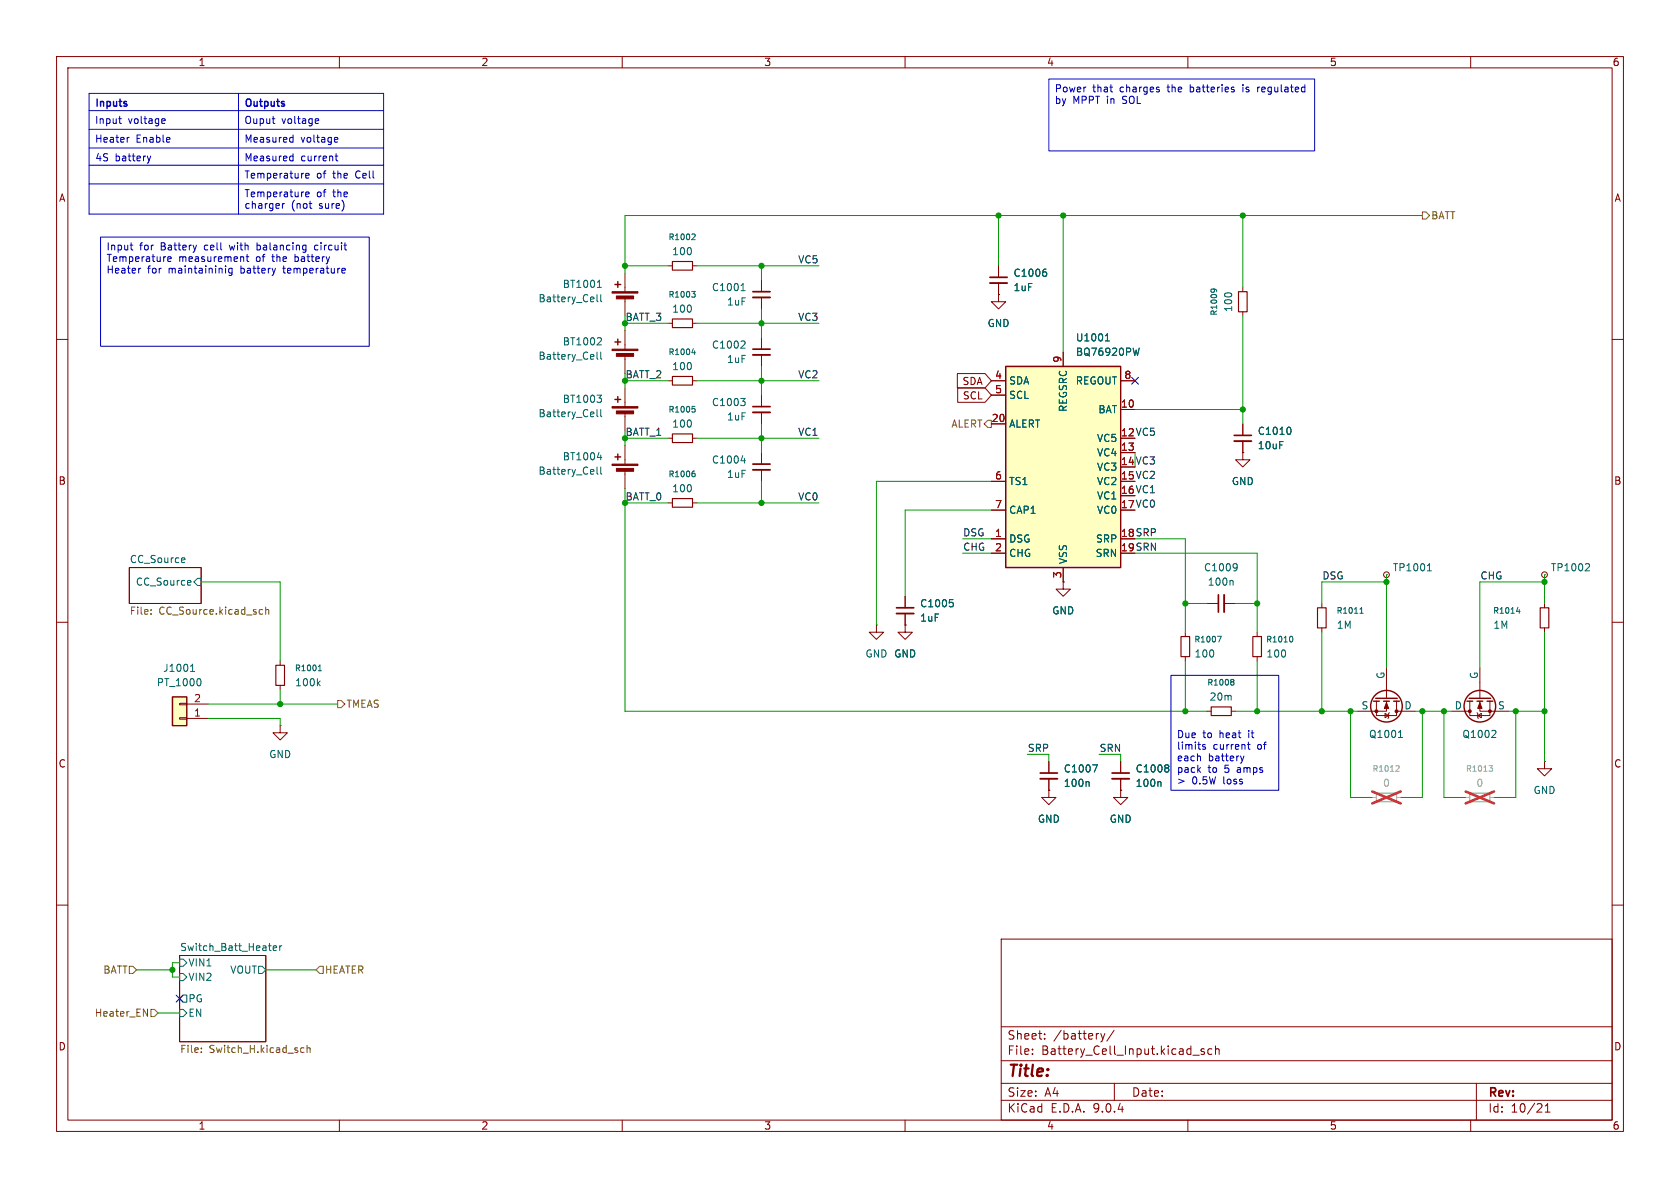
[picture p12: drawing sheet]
<svg xmlns="http://www.w3.org/2000/svg" width="297mm" height="210mm" viewBox="0 0 297 210" stroke-linecap="round" stroke-linejoin="round" font-family="sans-serif">
<g fill="none" stroke="#840000" stroke-width=".18">
<path d="M10 10h277v190h-277zM12 12h273v186h-273zM60 10v2M110 10v2M160 10v2M210 10v2M260 10v2M10 60h2M285 60h2M10 110h2M22.9 100.3h12.7v6.4h-12.7zM285 110h2"/>
<path d="M10 160h2M31.7 168.9h15.3v15.3h-15.3zM177 166h108v32h-108zM285 160h2M60 198v2M110 198v2M160 198v2M177 194.5h108M177 191.5h108M177 187.5h108M177 181.5h108M182.5 186.3v.1"/>
<path d="M182.5 185.5v.1M184.7 183.6v.1M184.7 182.8v.1M194.6 182.7l.4 1M195 183.7l-.2 .4-.2 .1M195.3 182.7l-.3 1M197 182.1l-1.3 2M197 191.5v3M210 198v2M210.9 186.5h1.1M212.9 185.5l-.4-.1-.2 .2 .1 .2 .5 .2v.3h-.6M214.2 185.5l-.4-.1-.3 .3v.4l.2 .2h.5"/>
<path d="M214.9 185.5l.2-.1 .4 .1v.9M214.9 184.9v1.5M260 198v2M261 191.5v6.5M273.2 196.6h.8M273.2 195.5l.4-.4v1.5"/>
</g>
<g fill="none" stroke="#006464" stroke-width=".18">
<path d="M32.5 98.6l.2 .3-.6 .1M32.6 99.4l-.1 .1M33.6 102.6l.2 .3-.6 .1M33.7 103.4h-.1M34.9 102.2h.7v1.3h-.7l-.6-.6zM31.7 178.4h.7l.6 .7-.6 .6h-.7zM31.7 169.5h.7l.6 .7-.6 .6h-.7zM31.7 172.1h.7l.6 .6-.6 .7h-.7zM32.4 175.9h.6v1.3h-.6l-.7-.7zM45.7 170.8h.7l.6 .7-.6 .6h-.7zM48.3 167.6l.6-.1-.1-.3h-.3l-.2 .2 .1 .6h.4M49.4 167.2v.8"/>
<path d="M49.8 167.2l-.4 .2"/>
</g>
<path d="M26.7 108.5v.1M26.7 107.8v.1M46.1 107.7l.3 .1M46.4 108.5l-.3 .1M47 107.9l.2-.2 .3 .1v.8M47 107.3v1.3M35.6 185.9v.2M35.6 185.3v.1M53.3 186h.4M53.3 185.3h.4M54.3 185.3l.2-.1 .3 .1v.8M54.3 184.8v1.3" fill="none" stroke="#725600" stroke-width=".18"/>
<path d="M177.8 64.8h20.3v35.5h-20.3z" fill="#ffffc2"/>
<g fill="none" stroke="#840000" stroke-width=".25">
<path d="M108.7 50.3h1M109.2 49.8v1M109.2 59.9v1.1M108.7 60.5h1M177.8 64.8h20.3v35.5h-20.3zM242.8 124h1M243.2 123.4h3.8M244.6 124h1M246.4 124h1"/>
<circle cx="245.1" cy="124.8" r="2.79"/>
</g>
<g fill="none" stroke="#840000" stroke-width=".18">
<path d="M110.5 48.3v3.3M110.5 52.6v3.3M110.5 58.4v3.3M219.7 50.8v.8M219.7 55.1v.8M110.5 62.7v3.3M175.3 74.9h2.5M175.3 67.3h2.5M175.3 69.9h2.5M188 62.2v2.6M198.1 67.3h2.6M198.1 72.4h2.6"/>
<path d="M175.3 85.1h2.5M175.3 90.2h2.5M175.3 95.3h2.5M175.3 97.8h2.5M198.1 80h2.6M49.5 116.8v.8M188 102.9v1.2h1.2l-1.2 1.3-1.3-1.3h1.3M188 102.9h.1M188 100.3v2.6M209.5 111.8v.7M209.5 116.1v.7M213.4 106.7h2"/>
<path d="M216.4 106.7h2M233.7 106.7v.7M233.7 111v.8M245.1 101.6h.1M245.1 118.1v5.3M49.5 121.2v.7M185.4 139.7v1.3h1.3l-1.3 1.2-1.3-1.2h1.3M185.4 139.7h.1M185.4 134.6v2.1M185.4 137.7v2M198.1 139.7v1.3h1.3l-1.3 1.2-1.3-1.2h1.3M198.1 139.7h.1"/>
<path d="M198.1 134.6v2.1M198.1 137.7v2M243.3 124v2.5h3.6v-2.5M244.9 126.1l.6 .4-.6 .4zM245.1 124v1.7h-5.1M245.6 126l-.1 .1v.8l-.1 .1M246.9 125.7h3.3M273 134.6v1.3h1.3l-1.3 1.3-1.2-1.3h1.2M273 134.6h.1"/>
<circle cx="245.1" cy="101.6" r=".51"/>
</g>
<g fill="none" stroke="#006464" stroke-width=".18">
<path d="M105.5 52.1v1.1l.2 .1M105.6 50.8h.7M105.8 49.7l.2-.2v1.3M106.1 59.7l.2 .2v.3l-.8 .8h.8M106.2 52.1v1.1l.2 .1M195.5 59.3l.3-.3v1.3M214.5 51.1l.2 .4M215.1 51.4l-.2-.3h-.6l-.2 .4M105.5 62.2v1.1l.2 .2M106.2 62.2v1.1l.2 .2M195.4 60.3h.7M201.4 61.5l-.3 1.3-.2-.9"/>
<path d="M218.5 99.6l.2 .2a1.03 1.03 0 0 1-.2 1M252.6 99.8l.1-.2v1.3M56.3 118.6h.6M56.4 117.8l.2-.2v1M215.2 112.5h.7l-.4 1M217.8 102.6l.2 .2v.6M218.7 100.2l-.2 .2M240.4 108.4h.6M240.5 107.6l.2-.2v1M252.3 100.9h.8M56.2 120.7l.4 .5M56.6 120.4l-.5 .5"/>
<path d="M192.4 138.2l.1 .2v.6M193.2 135.2h.8l-.5 1.3M205.1 138.2l.1 .2v.6M206.4 135.2l.2 .2-.2 .4 .2 .2v.2l-.2 .3M247.2 130.4h.8M247.5 129.3l.1-.2v1.3"/>
</g>
<g fill="#840000" stroke="#840000" stroke-width=".18">
<path d="M245.1 124.2l.4 1h-.8z"/>
<path d="M108.2 51.6h4.6v.2h-4.6z"/>
<path d="M109 52.3h3v.5h-3z"/>
<path d="M108.2 61.7h4.6v.3h-4.6z"/>
<path d="M109 62.5h3v.5h-3z"/>
<circle cx="246.9" cy="125.7" r=".25"/>
<circle cx="243.3" cy="125.7" r=".25"/>
</g>
<path d="M218.9 51.6h1.6v3.5h-1.6zM48.8 117.6h1.5v3.6h-1.5zM208.8 112.5h1.5v3.6h-1.5zM232.9 107.4h1.5v3.6h-1.5z" fill="none" stroke="#840000" stroke-width=".2"/>
<path d="M243.3 140.2h3.6v1.5h-3.6z" fill="none" stroke="#a1a1a1" stroke-width=".2"/>
<path d="M242.6 141h.7M246.9 141h.7" fill="none" stroke="#a1a1a1" stroke-width=".18"/>
<path d="M246.9 135.3l.4 .1 .1 .2-.7 .8h.7" fill="none" stroke="#989898" stroke-width=".18"/>
<path d="M242.6 139.9l5 2.1M247.6 139.9l-5 2.1" fill="none" stroke="#e12e31" stroke-width=".46"/>
<path d="M215.4 105.2v3M183.9 136.7h3M196.6 136.7h3" fill="none" stroke="#840000" stroke-width=".3"/>
<path d="M216.4 105.2v3M183.9 137.7h3M196.6 137.7h3" fill="none" stroke="#840000" stroke-width=".33"/>
<path d="M30.5 123.2h2.5v5.1h-2.5z" fill="#ffffc2"/>
<g fill="none" stroke="#840000" stroke-width=".25">
<path d="M108.7 70.6h1M109.2 70.1v1M108.7 80.8h1M109.2 80.3v1M30.5 123.2h2.5v5.1h-2.5zM259.3 124h1M259.7 123.4h3.8M261.1 124h1M262.9 124h1"/>
<circle cx="261.6" cy="124.8" r="2.79"/>
</g>
<g fill="none" stroke="#840000" stroke-width=".18">
<path d="M118.1 47h.8M118.1 57.2h.8M122.4 47h.8M122.4 57.2h.8M134.6 49.5v2.1M134.6 52.6v2M134.6 59.7v2M176.5 52.1v1.2h1.3l-1.3 1.3-1.2-1.3h1.2M176.5 52.1h.1M176.5 47v2M176.5 50v2.1M110.5 68.6v3.3"/>
<path d="M110.5 72.9v3.3M110.5 78.7v3.3M118.1 77.5h.8M118.1 67.3h.8M122.4 77.5h.8M122.4 67.3h.8M134.6 62.7v2.1M134.6 69.9v2M134.6 72.9v2M169.2 66h4.9l1.2 1.3-1.2 1.3h-4.9zM169.3 68.6h4.8l1.2 1.3-1.2 1.2h-4.8zM175.3 67.3h2.5"/>
<path d="M175.3 74.9h2.5M175.3 69.9h2.5M188 62.2v2.6M198.1 67.3h2.6M198.1 72.4h2.6M219.7 74.9v2.1M219.7 78v2M110.5 83.1v3.3M118.1 88.9h.8M122.4 88.9h.8M134.6 80v2M134.6 83.1v2"/>
<path d="M175.3 85.1h2.5M175.3 90.2h2.5M175.3 95.3h2.5M175.3 97.8h2.5M198.1 80h2.6M219.7 80v1.3h1.3l-1.3 1.3-1.3-1.3h1.3M219.7 80h.1M154.9 110.5v1.3h1.3l-1.3 1.2-1.2-1.2h1.2M154.9 110.5h.1M160 110.5v1.3h1.3l-1.3 1.2-1.3-1.2h1.3M160 110.5h.1M160 105.4v2"/>
<path d="M160 108.5v2M188 102.9h.1M188 100.3v2.6M222.2 111.8v.7M222.2 116.1v.7M261.6 118.1v5.3M273 101.6h.1M273 106.7v.7M273 111v.8M31.7 126.9h1.3v.2h-1.3zM31.7 124.3h1.3v.3h-1.3zM33 127h3.8"/>
<path d="M33 124.5h3.8M49.5 128.3v1.2h1.3l-1.3 1.3-1.2-1.3h1.2M49.5 128.3h.1M185.4 139.7h.1M185.4 134.6v2.1M185.4 137.7v2M198.1 139.7h.1M198.1 134.6v2.1M198.1 137.7v2M213.4 125.7h.7M217.7 125.7h.7M256.5 125.7h3.3"/>
<path d="M259.8 124v2.5h3.6v-2.5M261.1 126l.1 .1v.8l.2 .1M261.2 126.5l.7-.4v.8zM261.6 124v1.7h5.1"/>
<circle cx="273" cy="101.6" r=".51"/>
</g>
<g fill="none" stroke="#006464" stroke-width=".18">
<path d="M122.3 51.5h.6l-.3 .4 .3 .1v.3l-.2 .2h-.3M122.5 41.4h.3l.1 .2-.6 .8h.6M131 51.4h.7M131.1 50.4l.3-.3v1.3M184.7 47.6h.2M184.8 48.1l.2 .2v.3l-.2 .2M195.5 59.3l.3-.3v1.3M105.5 69.9h.8l-.4 .4M105.5 72.4v1.1l.2 .2M106.1 70.3l.2 .3v.3l-.2 .2M106.2 72.4v1.1l.2 .2M122.3 62.4h.6"/>
<path d="M122.4 71.8h.5M122.5 72.2h.2l.2 .2v.4l-.4 .1M122.8 62v.7M130.9 70.4h.8l-.4 .5M131.5 60.3l.2 .2v.3l-.8 .7h.8M131.5 70.9l.2 .3v.3l-.2 .2M195.4 60.3h.7M201.4 61.5l-.3 1.3-.2-.9M227.9 75.5a.79 .79 0 0 1 0 1.3M105.5 82.6v1l.2 .2M105.6 80.9h.8M106.2 80.4v.9"/>
<path d="M106.2 82.6v1l.2 .2M122.5 83.7l.4 .1v.4l-.4 .1M122.6 83.3h.2M131 81.4h.8M131.6 81v.9M280.8 99.6l.2 .3v.3l-.8 .7h.8M33.7 118.7h.7M33.8 117.7l.2-.3v1.3M167.9 106h.6M168.3 106.5l.2 .2v.3l-.2 .3M228.3 112.5a.64 .64 0 0 1 0 1M268.1 108.1h.6"/>
<path d="M268.6 107.7v.7M35.3 120l.2 .4-.2 .8M192.4 138.2l.1 .2v.6M193.2 135.2h.8l-.5 1.3M205.1 138.2l.1 .2v.6M206.4 135.2l.2 .2-.2 .4 .2 .2v.2l-.2 .3M217.8 120.1l.3 .2-.1 .2M217.8 120.5h.2M218 120.5l.1 .4-.3 .2M264.2 129.1l.3 .2-.1 .3-.7 .8h.8"/>
</g>
<path d="M133.1 51.6h3M175 49h3.1M133.1 61.7h3M133.1 71.9h3M218.2 77h3M133.1 82h3M158.5 107.4h3" fill="none" stroke="#840000" stroke-width=".3"/>
<path d="M133.1 52.6h3M175 50h3.1M133.1 62.7h3M133.1 72.9h3M218.2 78h3M133.1 83.1h3M158.5 108.5h3" fill="none" stroke="#840000" stroke-width=".33"/>
<path d="M118.9 46.2h3.5v1.6h-3.5zM118.9 56.4h3.5v1.5h-3.5zM118.9 76.7h3.5v1.5h-3.5zM118.9 66.5h3.5v1.6h-3.5zM118.9 88.1h3.5v1.6h-3.5zM221.5 112.5h1.5v3.6h-1.5zM272.3 107.4h1.5v3.6h-1.5zM214.1 125h3.6v1.5h-3.6z" fill="none" stroke="#840000" stroke-width=".2"/>
<g fill="#840000" stroke="#840000" stroke-width=".18">
<path d="M261.6 124.2l.4 1h-.8z"/>
<path d="M108.2 71.9h4.6v.2h-4.6z"/>
<path d="M109 72.6h3v.6h-3z"/>
<path d="M108.2 82h4.6v.3h-4.6z"/>
<path d="M109 82.8h3v.5h-3z"/>
<circle cx="259.8" cy="125.7" r=".25"/>
<circle cx="263.4" cy="125.7" r=".25"/>
</g>
<path d="M259.8 140.2h3.6v1.5h-3.6z" fill="none" stroke="#a1a1a1" stroke-width=".2"/>
<path d="M259.1 141h.7M263.4 141h.8" fill="none" stroke="#a1a1a1" stroke-width=".18"/>
<path d="M263.2 135.3h.7l-.4 .4 .3 .1 .1 .4-.2 .2h-.3" fill="none" stroke="#989898" stroke-width=".18"/>
<path d="M259.1 139.9l5 2.1M264.1 139.9l-5 2.1" fill="none" stroke="#e12e31" stroke-width=".46"/>
<path d="M251.5 37.5h.6l.6 .6-.6 .6h-.6zM174.6 74.3h.7v1.3h-.7l-.6-.7zM59.7 123.8h.6l.7 .7-.7 .6h-.6zM22.9 170.8h.6l.6 .7-.6 .6h-.6zM25.4 178.4l.7 1.2v-1.2M26.7 178.4h.6l.6 .7-.6 .6h-.6zM56.5 170.8h.6v1.3h-.6l-.6-.6z" fill="none" stroke="#725600" stroke-width=".18"/>
<path d="M17.2 17.5v1.3M21.2 17.5v1.1M43.6 17.7l.2-.2 .5 .2M46.1 17.5v1.1M49.1 17.5v1.1" fill="none" stroke="#0000c2" stroke-width=".25"/>
<g fill="none" stroke="#0000c2" stroke-width=".18">
<path d="M15.7 19.6h52.1M15.7 16.5h52.1v21.3h-52.1zM42.2 16.5v21.3M185.4 14h47v12.7h-47zM204.9 15.9v.3M218.2 15.9v.3M219.7 15v.1M219.7 15.4v.8M222.3 15.4v.8M222.7 15.4l-.4 .2M15.7 22.9h52.1M15.7 26.2h52.1"/>
<path d="M15.7 29.2h52.1M15.7 32.5h52.1M21 21h.5M21.2 21.8h.3M22.8 24.3h-.2M26.6 27.6l-.3 .8M28.8 21h.3l.1 .3-.6 .1M29.1 21.8h-.3M48.1 21h.5M48.5 21.8h.1M49.9 36v.8M50 36.1l-.1 .1"/>
<path d="M51.4 24.3h.4M51.4 27.6l.4 .1M51.8 23.9v1.2M51.8 27.2v1.2M51.8 25.1h-.4M51.8 28.4h-.4M54 31.1l.6-.2v-.2l-.4-.1-.2 .2 .1 .6h.5M54 34.4l.6-.2v-.2l-.4-.1-.2 .2 .1 .6h.5M54.6 36h.5M55 36.8h.1M55.9 21h.4v.3l-.6 .1M56.3 21.8h-.4"/>
<path d="M59.2 27.6h.5M59.3 24.3h.4v.3l-.6 .1M59.4 27.2v1.1l.3 .1M59.7 25.1h-.4M17.8 41.9h47.5v19.3h-47.5zM23 43.3h.5M23.2 44.1l.3 .1M29.7 45.6v.6h.5M30.3 45.6v.1l-.6 .1M34.7 43.3l-.3 .9M39.9 47.4v.9M41 47.4v1.1l-.2 .2-.3-.1"/>
<path d="M41 47.5l-.3-.1-.3 .3 .1 .5h.5M42.9 45.4l.2 .2v.6M43.5 45.4h.5M43.7 45v1l.3 .2M45.4 42.9v1.3M45.4 44.1l.2 .1M45.6 43.3l-.2 .1M56.1 43.3l-.4 .1-.1 .2 .1 .5 .4 .1M60.6 47.4l.4 .1v.2l-.6 .2M61 48.2l-.4 .1M207 119.4h19.1v20.3h-19.1zM213.1 131.7l-.3-.1-.2 .2 .1 .2 .4 .1v.3h-.5"/>
<path d="M219.9 133.6l-.3 .9M220.5 131.6h.5M220.7 131.2v1.1l.3 .2"/>
</g>
<g fill="none" stroke="#009600" stroke-width=".18">
<path d="M176.5 38.1v8.9M188 38.1v24.1M219.7 38.1v12.7M251.5 38.1h-141v10.2M110.5 47h7.6M118.1 57.2h-7.6v1.2M123.2 57.2h21.6M123.2 47h21.6M134.6 47v2.5M134.6 54.6v5.1M219.7 55.9v19M118.1 67.3h-7.6v1.3"/>
<path d="M118.1 77.5h-7.6v1.2M123.2 67.3h21.6M123.2 77.5h21.6M134.6 64.8v5.1M134.6 74.9v5.1M200.7 72.4h19M110.5 86.4v39.3h102.9M110.5 88.9h7.6M123.2 88.9h21.6M134.6 85.1v3.8M170.2 97.8h5.1M170.2 95.3h5.1"/>
<path d="M175.3 85.1h-20.4v25.4M175.3 90.2h-15.3v15.2M200.7 80v2.6M200.7 97.8h21.5v14M200.7 95.3h8.8v16.5M35.6 102.9h13.9v13.9M209.5 116.8v8.9M209.5 106.7h3.9M218.4 106.7h3.8M222.2 116.8v8.9M233.7 111.8v13.9M245.1 102.9h-11.4v3.8"/>
<path d="M245.1 101.6v16.5M273 102.9h-11.4v15.2M273 101.6v5.1M273 111.8v22.8M36.8 127h12.7v1.3M36.8 124.5h22.9M49.5 121.9v2.6M181.6 133.4h3.8v1.2M194.3 133.4h3.8v1.2M218.4 125.7h21.6M238.8 125.7v15.3h3.8M250.2 125.7h6.3"/>
<path d="M251.5 125.7v15.3h-3.9M255.3 125.7v15.3h3.8M266.7 125.7h6.3M268 125.7v15.3h-3.8M24.1 171.5h6.4M27.9 179.1h3.8M31.7 170.2h-1.2v2.5h1.2M47 171.5h8.9"/>
</g>
<path d="M200.1 66.7l1.2 1.2M201.3 66.7l-1.2 1.2M31.1 175.9l1.3 1.2M32.4 175.9l-1.3 1.2" fill="none" stroke="#000084" stroke-width=".18"/>
<g fill="#009600" stroke="#009600" stroke-width=".18">
<circle cx="110.5" cy="47" r=".46"/>
<circle cx="134.6" cy="67.3" r=".46"/>
<circle cx="134.6" cy="47" r=".46"/>
<circle cx="134.6" cy="57.2" r=".46"/>
<circle cx="219.7" cy="38.1" r=".46"/>
<circle cx="188" cy="38.1" r=".46"/>
<circle cx="209.5" cy="106.7" r=".46"/>
<circle cx="219.7" cy="72.4" r=".46"/>
<circle cx="176.5" cy="38.1" r=".46"/>
<circle cx="273" cy="125.7" r=".46"/>
<circle cx="273" cy="102.9" r=".46"/>
<circle cx="251.5" cy="125.7" r=".46"/>
<circle cx="255.3" cy="125.7" r=".46"/>
<circle cx="268" cy="125.7" r=".46"/>
<circle cx="245.1" cy="102.9" r=".46"/>
<circle cx="30.5" cy="171.5" r=".46"/>
<circle cx="49.5" cy="124.5" r=".46"/>
<circle cx="238.8" cy="125.7" r=".46"/>
<circle cx="233.7" cy="125.7" r=".46"/>
<circle cx="209.5" cy="125.7" r=".46"/>
<circle cx="222.2" cy="125.7" r=".46"/>
<circle cx="222.2" cy="106.7" r=".46"/>
<circle cx="134.6" cy="77.5" r=".46"/>
<circle cx="134.6" cy="88.9" r=".46"/>
</g>
<text font-size="2.8" fill="#840000" x="178" y="190.9">Title:</text>
<g font-size="2.1" fill="#840000">
<text x="178" y="184">Sheet:</text>
<text x="186.2" y="184">/battery/</text>
<text x="178" y="186.7">File:</text>
<text x="184.1" y="186.7">Battery_Cell_Input.kicad_sch</text>
<text x="178" y="196.9">KiCad</text>
<text x="178" y="194.1">Size:</text>
<text x="184.7" y="194.1">A4</text>
<text x="185.7" y="196.9">E.D.A.</text>
<text x="193.3" y="196.9">9.0.4</text>
<text x="200" y="194.1">Date:</text>
<text x="263" y="194.3">Rev:</text>
<text x="263" y="196.9">Id:</text>
<text x="267.1" y="196.9">10/21</text>
</g>
<g font-size="1.8" fill="#840000">
<text x="35" y="11.9">1</text>
<text x="85" y="11.9">2</text>
<text x="135" y="11.9">3</text>
<text x="185" y="11.9">4</text>
<text x="235" y="11.9">5</text>
<text x="285" y="11.9">6</text>
<text x="10.3" y="35.9">A</text>
<text x="285.3" y="35.9">A</text>
<text x="170.1" y="68.3">SDA</text>
<text x="170.1" y="70.8">SCL</text>
<text x="198.1" y="77.2">12 VC5</text>
<text x="198.1" y="82.3">14 VC3</text>
<text x="10.3" y="85.9">B</text>
<text x="198.1" y="84.8">15 VC2</text>
<text x="198.1" y="87.4">16 VC1</text>
<text x="198.1" y="89.9">17 VC0</text>
<text x="285.3" y="85.9">B</text>
<text x="198.1" y="95">18 SRP</text>
<text x="198.1" y="97.5">19 SRN</text>
<text x="10.3" y="135.9">C</text>
<text x="285.3" y="135.9">C</text>
<text x="10.3" y="185.9">D</text>
<text x="285.3" y="185.9">D</text>
<text x="35" y="199.9">1</text>
<text x="85" y="199.9">2</text>
<text x="135" y="199.9">3</text>
<text x="185" y="199.9">4</text>
<text x="235" y="199.9">5</text>
<text x="285" y="199.9">6</text>
</g>
<g font-size="1.8" fill="#0000c2">
<text x="186.4" y="16.6">Power</text>
<text x="193.2" y="16.6">that</text>
<text x="198.1" y="16.6">charges</text>
<text x="206.7" y="16.6">the</text>
<text x="210.8" y="16.6">batteries</text>
<text x="220.3" y="16.6">is</text>
<text x="223.2" y="16.6">regulated</text>
<text x="16.7" y="19.5">Inputs</text>
<text x="16.7" y="22.2">Input</text>
<text x="22.6" y="22.2">voltage</text>
<text x="43.1" y="19.5">Outputs</text>
<text x="43.1" y="22.2">Ouput</text>
<text x="49.8" y="22.2">voltage</text>
<text x="186.4" y="18.7">by</text>
<text x="189.7" y="18.7">MPPT in</text>
<text x="198.7" y="18.7">SOL</text>
<text x="16.7" y="25.5">Heater</text>
<text x="16.7" y="28.8">4S</text>
<text x="20.3" y="28.8">battery</text>
<text x="24" y="25.5">Enable</text>
<text x="43.1" y="25.5">Measured</text>
<text x="43.1" y="28.8">Measured</text>
<text x="53.2" y="25.5">voltage</text>
<text x="53.2" y="28.8">current</text>
<text x="43.1" y="31.9">Temperature</text>
<text x="43.1" y="35.2">Temperature</text>
<text x="56" y="31.9">of</text>
<text x="56" y="35.2">of</text>
<text x="59" y="31.9">the</text>
<text x="59" y="35.2">the</text>
<text x="63.1" y="31.9">Cell</text>
<text x="43.1" y="37.2">charger</text>
<text x="51.5" y="37.2">(not</text>
<text x="56.5" y="37.2">sure)</text>
<text x="18.7" y="44.6">Input</text>
<text x="18.7" y="46.6">Temperature</text>
<text x="24.7" y="44.6">for</text>
<text x="28.5" y="44.6">Battery</text>
<text x="31.6" y="46.6">measurement</text>
<text x="36.4" y="44.6">cell</text>
<text x="41.1" y="44.6">with</text>
<text x="45.4" y="46.6">of</text>
<text x="46.1" y="44.6">balancing</text>
<text x="48.4" y="46.6">the</text>
<text x="52.6" y="46.6">battery</text>
<text x="56.5" y="44.6">circuit</text>
<text x="18.7" y="48.7">Heater</text>
<text x="26.1" y="48.7">for</text>
<text x="29.9" y="48.7">maintaininig</text>
<text x="42.8" y="48.7">battery</text>
<text x="50.6" y="48.7">temperature</text>
<text x="208" y="130.6">Due</text>
<text x="212.6" y="130.6">to</text>
<text x="215.7" y="130.6">heat</text>
<text x="221" y="130.6">it</text>
<text x="208" y="132.6">limits</text>
<text x="208" y="134.7">each</text>
<text x="208" y="136.7">pack</text>
<text x="213.5" y="136.7">to</text>
<text x="213.6" y="134.7">battery</text>
<text x="214.5" y="132.6">current</text>
<text x="216.6" y="136.7">5</text>
<text x="219" y="136.7">amps</text>
<text x="222.4" y="132.6">of</text>
<text x="208" y="138.7">&gt;</text>
<text x="210.7" y="138.7">0.5W</text>
<text x="216.4" y="138.7">loss</text>
</g>
<g font-size="1.8" fill="#725600">
<text x="252.9" y="39">BATT</text>
<text x="168.1" y="75.8">ALERT</text>
<text x="22.9" y="109">File:</text>
<text x="28.1" y="109">CC_Source.kicad_sch</text>
<text x="61.2" y="125.3">TMEAS</text>
<text x="18.2" y="172.3">BATT</text>
<text x="57.3" y="172.3">HEATER</text>
<text x="16.7" y="179.9">Heater_EN</text>
<text x="31.7" y="186.5">File:</text>
<text x="37" y="186.5">Switch_H.kicad_sch</text>
</g>
<g font-size="1.8" fill="#006464">
<text x="118.7" y="45.3">100</text>
<text x="95.1" y="53.6">Battery_Cell</text>
<text x="99.4" y="51.1">BT1001</text>
<text x="125.8" y="51.7">C1001</text>
<text x="179.1" y="51.7">1uF</text>
<text x="179.1" y="49.1">C1006</text>
<text x="118.7" y="55.5">100</text>
<text x="128.4" y="54.2">1uF</text>
<text x="174.5" y="58">GND</text>
<text x="218" y="55.3" transform="rotate(-90 218 55.3)">100</text>
<text x="95.1" y="63.8">Battery_Cell</text>
<text x="99.4" y="61.3">BT1002</text>
<text x="118.7" y="65.6">100</text>
<text x="125.8" y="61.8">C1002</text>
<text x="128.4" y="64.4">1uF</text>
<text x="190.1" y="60.6">U1001</text>
<text x="190.1" y="63.1">BQ76920PW</text>
<text x="99.4" y="71.4">BT1003</text>
<text x="125.8" y="72">C1003</text>
<text x="178.3" y="68.2">SDA</text>
<text x="178.3" y="70.7">SCL</text>
<text x="190.1" y="68.2">REGOUT</text>
<text x="95.1" y="74">Battery_Cell</text>
<text x="118.7" y="75.8">100</text>
<text x="128.4" y="74.5">1uF</text>
<text x="178.3" y="75.8">ALERT</text>
<text x="188.8" y="72.9" transform="rotate(-90 188.8 72.9)">REGSRC</text>
<text x="194.1" y="73.3">BAT</text>
<text x="222.3" y="77.1">C1010</text>
<text x="99.4" y="81.6">BT1004</text>
<text x="125.8" y="82.1">C1004</text>
<text x="193.8" y="78.3">VC5</text>
<text x="193.8" y="80.9">VC4</text>
<text x="193.8" y="83.4">VC3</text>
<text x="222.3" y="79.6">10uF</text>
<text x="95.1" y="84.1">Battery_Cell</text>
<text x="118.7" y="87.2">100</text>
<text x="128.4" y="84.7">1uF</text>
<text x="178.3" y="86">TS1</text>
<text x="193.8" y="86">VC2</text>
<text x="193.8" y="88.5">VC1</text>
<text x="217.7" y="86">GND</text>
<text x="178.3" y="91">CAP1</text>
<text x="193.8" y="91">VC0</text>
<text x="22.9" y="99.6">CC_Source</text>
<text x="178.3" y="96.1">DSG</text>
<text x="178.3" y="98.7">CHG</text>
<text x="188.8" y="99.8" transform="rotate(-90 188.8 99.8)">VSS</text>
<text x="193.6" y="98.7">SRN</text>
<text x="193.7" y="96.1">SRP</text>
<text x="212.8" y="101.2">C1009</text>
<text x="246.1" y="101.2">TP1001</text>
<text x="274.1" y="101.2">TP1002</text>
<text x="23.9" y="103.7">CC_Source</text>
<text x="162.6" y="107.5">C1005</text>
<text x="213.4" y="103.7">100n</text>
<text x="162.6" y="110.1">1uF</text>
<text x="185.9" y="108.8">GND</text>
<text x="236.2" y="111.4">1M</text>
<text x="263.9" y="111.4">1M</text>
<text x="28.7" y="119">J1001</text>
<text x="152.9" y="116.4">GND GND</text>
<text x="158" y="116.4">GND</text>
<text x="211.1" y="116.4">100</text>
<text x="223.8" y="116.4">100</text>
<text x="27.6" y="121.5">PT_1000</text>
<text x="52.1" y="121.5">100k</text>
<text x="213.7" y="124.1">20m</text>
<text x="240.6" y="125.5">S</text>
<text x="244.9" y="120.1" transform="rotate(-90 244.9 120.1)">G</text>
<text x="248.2" y="125.5">D</text>
<text x="257.1" y="125.5">D</text>
<text x="261.4" y="120.1" transform="rotate(-90 261.4 120.1)">G</text>
<text x="264.7" y="125.5">S</text>
<text x="241.9" y="130.7">Q1001</text>
<text x="258.4" y="130.7">Q1002</text>
<text x="47.5" y="134.2">GND</text>
<text x="188" y="136.8">C1007</text>
<text x="200.7" y="136.8">C1008</text>
<text x="188" y="139.3">100n</text>
<text x="200.7" y="139.3">100n</text>
<text x="271" y="140.6">GND</text>
<text x="183.4" y="145.6">GND</text>
<text x="196.1" y="145.6">GND</text>
<text x="31.7" y="168.2">Switch_Batt_Heater</text>
<text x="33.2" y="171">VIN1</text>
<text x="33.2" y="173.6">VIN2</text>
<text x="40.6" y="172.3">VOUT</text>
<text x="33.2" y="179.9">EN</text>
<text x="33.2" y="177.4">PG</text>
</g>
<g font-size="1.8" fill="#0f0f0f">
<text x="141" y="46.6">VC5</text>
<text x="141" y="56.8">VC3</text>
<text x="141" y="67">VC2</text>
<text x="141" y="77.1">VC1</text>
<text x="141" y="88.6">VC0</text>
<text x="170.2" y="94.9">DSG</text>
<text x="170.2" y="97.4">CHG</text>
<text x="233.7" y="102.5">DSG</text>
<text x="261.6" y="102.5">CHG</text>
<text x="181.6" y="133">SRP</text>
<text x="194.3" y="133">SRN</text>
</g>
<g font-size="1.8" fill="#009600">
<text x="110.5" y="56.8">BATT_3</text>
<text x="110.5" y="67">BATT_2</text>
<text x="110.5" y="77.1">BATT_1</text>
<text x="110.5" y="88.6">BATT_0</text>
</g>
<g font-size="1.8" fill="#a90000">
<text x="187.7" y="64.2" transform="rotate(-90 187.7 64.2)">9</text>
<text x="175.8" y="67.1">4</text>
<text x="175.8" y="69.6">5</text>
<text x="198.7" y="67.1">8</text>
<text x="175.2" y="74.7">20</text>
<text x="198.1" y="72.1">10</text>
<text x="198.1" y="77.2">12</text>
<text x="198.1" y="79.8">13</text>
<text x="198.1" y="82.3">14</text>
<text x="175.8" y="84.8">6</text>
<text x="175.8" y="89.9">7</text>
<text x="198.1" y="84.8">15</text>
<text x="198.1" y="87.4">16</text>
<text x="198.1" y="89.9">17</text>
<text x="175.8" y="95">1</text>
<text x="198.1" y="95">18</text>
<text x="175.8" y="97.5">2</text>
<text x="198.1" y="97.5">19</text>
<text x="187.7" y="102.3" transform="rotate(-90 187.7 102.3)">3</text>
<text x="34.2" y="124.2">2</text>
<text x="34.2" y="126.7">1</text>
</g>
<g font-size="1.8" fill="#989898">
<text x="244.4" y="139.3">0</text>
<text x="260.9" y="139.3">0</text>
</g>
<g font-size="1.4" fill="#006464">
<text x="118.1" y="42.6">R1002</text>
<text x="118.1" y="52.8">R1003</text>
<text x="215.4" y="55.9" transform="rotate(-90 215.4 55.9)">R1009</text>
<text x="118.1" y="63">R1004</text>
<text x="118.1" y="73.1">R1005</text>
<text x="118.1" y="84.6">R1006</text>
<text x="211" y="113.8">R1007</text>
<text x="223.7" y="113.8">R1010</text>
<text x="236.2" y="108.7">R1011</text>
<text x="263.9" y="108.7">R1014</text>
<text x="52" y="118.8">R1001</text>
<text x="213.3" y="121.4">R1008</text>
</g>
<g font-size="1.4" fill="#989898">
<text x="242.5" y="136.6">R1012</text>
<text x="259" y="136.6">R1013</text>
</g>
</svg>
